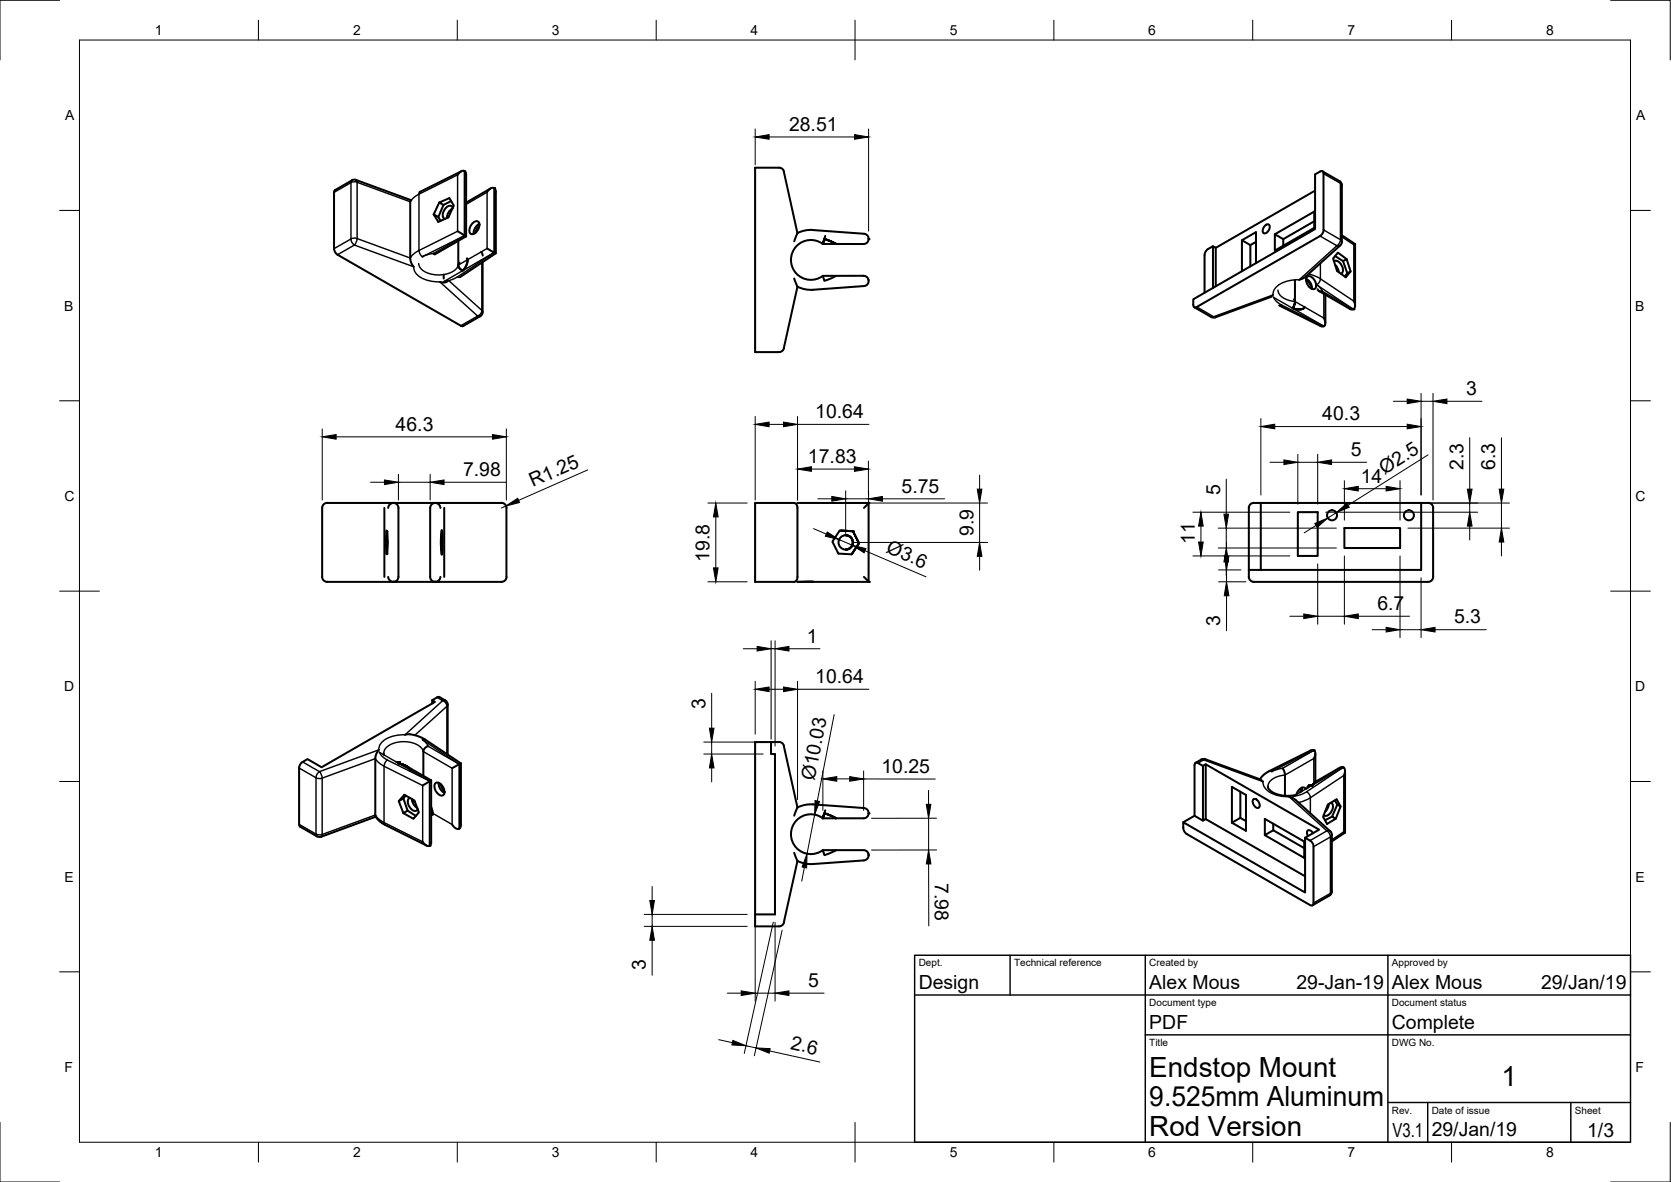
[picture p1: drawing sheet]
<svg xmlns="http://www.w3.org/2000/svg" width="420mm" height="297mm" viewBox="0 0 420 297" stroke-linecap="round" stroke-linejoin="round" font-family="sans-serif">
<!-- layer: Visible -->
<g fill="none" stroke="#000" stroke-width=".51">
<path d="M89.6 45.2l-1.1 .1-4.3 2.5-.2 .3v14.4l.2 .7 .4 .6 31.3 18.1h.6l4.2-2.4M89.6 45.2l13.8 5.1-.3 .2v14.6l.3 1 .6 .9M109.1 53.9l1.1 .6 .6 1M110.4 50.9l-1.3 3M111.5 51.5l-1.1-.6 2.6-1.1 1.1 1.9-1.4 2.9-2.5 1.2-1.1-1.9M111.5 51.5l-1.3 3M113.4 50.5l-1.9 1M113.8 52.4a2.75 2.75 0 0 0-1.4 2.4M113.8 52.3a.85 .85 0 0 0-.7-.6 .85 .85 0 0 0-.8 .4 2.03 2.03 0 0 0-.6 2.8l.3 .1M115.1 58.1l2.1 1.3M116 43l-10.4 5.2-.2 .6M116.8 43a1.61 1.61 0 0 0-1.7 .9"/>
<path d="M116.8 43h.1M116.8 43l.4 .8v15.6M117.2 59.4l-7.8 4.5-.4-.2M118.9 56.1a.95 .95 0 0 1 1.3-.4 .95 .95 0 0 1 .3 1.4 2 2 0 0 1-2.1 1.7 1.85 1.85 0 0 1 .5-2.7zM120.5 56.3a2.67 2.67 0 0 0-1.4 2.5M120.5 56.6l-1 2M122.5 48.3a1.32 1.32 0 0 1 1.9-.9l.3 .8v15.5l-2.2-1.3M123.4 47.4l-6.2 3.5M195.9 42.1h-6v46.4l6.3-.1 .6-.3 .3-.6M195.9 42.1l.9 .4 .3 .6M197.1 43.1l3.4 15.5M200.5 58.6l-.8 2"/>
<path d="M204.4 57.8l12.8 .9a1.29 1.29 0 0 1 1.2 1.4 1.29 1.29 0 0 1-1.3 1.2h-10.2M204.4 57.8l-1.7 .1-2.2 .7M207.5 59.3a.59 .59 0 0 0-.2 .7 .59 .59 0 0 0 .7 .3l2.2 1M318.1 56.7a.65 .65 0 0 1 1.1-.1 1.54 1.54 0 0 1-1.5 2 1.42 1.42 0 0 1 .4-1.9zM320.5 58.9l10-5.7v4.1l-10 5.7v-4.1l2.2 1.2v1.7M330.5 55.6l-7.8 4.5M330.7 47.9l-25 14.4-.7-.4a2.9 2.9 0 0 0-2.1 1.9v9.8M332.5 43.1l4.3 2.4M332.8 43.6v14.2M332.8 43.6l-.1-.3-.4-.3-1.6 .8v13.8l-30.7 17.6 .1 1.8 .5 .3 .3-.2 31-17.8M332.8 57.8l-.3 1-.6 .5M336.8 45.5l.4 .4 .2 .7"/>
<path d="M337.4 59.1l3.3 2.2M337.4 46.6v14.1M111.6 69v1M112.6 70.6l-.8 .4-1.2-.1M115.2 60.5v6.2l.5 .8a.62 .62 0 0 0 .6 .5 .62 .62 0 0 0 .6-.6l.5-1 .2-1.1M117.4 65l.2 .1v.6l-.7 1.7a.75 .75 0 0 1-.8 .5 .75 .75 0 0 1-.7-.6l-.2-.7 .4-.6M121 63.3l.4 .9M121.3 65.9v12.5M121.4 78.4l-.2 .6-.5 .5M124.7 63.7l-9 5.9M199.7 70l.8 2M200.5 72l-3.4 15.5"/>
<path d="M206.9 69.3h10.2a1.29 1.29 0 0 1 1.3 1.3 1.29 1.29 0 0 1-1.2 1.3l-13.4 .9-1.7-.2-1.6-.6M206.9 69.3l.4 1.3 2.9-1.3M206.9 61.3a5 5 0 0 0-6.7 .6 5 5 0 0 0 0 6.8 5 5 0 0 0 6.7 .6M207.3 60.1l-.4 1.2 .4-1.2 2.9 1.2zM207.3 60.1l-.4 1.2M305 61.9v10.5M305.7 62.3v9.7M312.3 60.4v7.8M315.8 66.1v-7.8l-3.5 2.1 2.1 1.2v5.3M315.8 60.8l-1.4 .8M320.1 74.1l-.6 .5-14.2 5.2-.8-.1-4.2-2.5M321.6 76.8l10.5 5.1 .8 .1a1.35 1.35 0 0 0 0-2.1"/>
<path d="M325.6 70.3v5.7l-.6 1.5 2.1 .2a.76 .76 0 0 0 .9-.6l-.2 .4-.6 .2-2.2-.2 .6-1.4v-.6l-.2-.3M328.4 70.1a2.61 2.61 0 0 1 1.5 2.5l-.6-1.3-.9-1.1M328.7 69.5a1.62 1.62 0 0 1 2.1 1.4 1.15 1.15 0 0 1-.6 1.8 2.3 2.3 0 0 1-1.5-3.2zM331.3 72.7l.4 .5h.7M331.6 73.1l7.8 4.5a.86 .86 0 0 0 1.1 0 .86 .86 0 0 0 .2-1l-.3-.9M333.2 74v7.2M335.4 65.6a1.94 1.94 0 0 1 2.3 2 .95 .95 0 0 1-.5 1.2M335.7 64.4l2 1.2 .9-.5 1 3.1M335.7 66.6l.7 1 .2 .8M337.4 60.7l-.4 1-8.8 7.9-1.5 .7M338.6 65.1l-2.2-1.6-1.2 1.5 1 3.1 2.2 1.6 1.2-1.5-.8 .5-1.1-3.1M338.8 68.7l-.7 .8"/>
<path d="M340.7 61.3l-.3 .2M340.7 61.3v15.5M81 127.6v17.4a1.26 1.26 0 0 0 1.3 1.2h16.6M82.3 126.4h43.8M82.3 126.4a1.26 1.26 0 0 0-1.3 1.2M96.6 127.6v17.4M97 136.1l.2-2.8 .2 .2 .1 3-.1 2.8-.3-.2M97 136.1l.1 3h.3M97 136.1h.5M98.8 126.4a1.35 1.35 0 0 0-1.2 1.2M98.9 126.4h.3a1.3 1.3 0 0 1 1 1.2v17.4a1.26 1.26 0 0 1-1.3 1.2M109.4 126.4a1.26 1.26 0 0 0-1.2 1.2v17.4a1.29 1.29 0 0 0 1.3 1.2 1.29 1.29 0 0 0 1.2-1.2"/>
<path d="M109.5 126.4a1.35 1.35 0 0 1 1.2 1.2M111.1 133.2l.2 1.9-.2 4.3-.3-2.6zM111.7 127.6v17.4M126.1 126.4a1.26 1.26 0 0 1 1.3 1.2M127.3 127.6l.1 17.4a1.26 1.26 0 0 1-1.3 1.2h-27.2M189.9 126.4h9.8l.6 .4 .2 .7v17.7l-.2 .6-.4 .4h-10zM200.5 126.4h17.9M211.1 133.3l-1.8 2.8 1.5 3 3.3 .2 1.9-2.8-1.9 2.8M212.6 134.5a1.81 1.81 0 0 1 1.8 1.8 1.81 1.81 0 0 1-1.8 1.8M212.6 134.5a1.81 1.81 0 0 1 1.9 1.8 1.81 1.81 0 0 1-1.9 1.8 1.81 1.81 0 0 0 1.8-1.8 1.81 1.81 0 0 0-1.8-1.8zM214.5 133.5l1.5 3zM214.5 133.5l-3.4-.2 3.4 .2"/>
<path d="M218.4 126.4h.1M218.4 126.4l-1.2 1.2M218.4 126.4v19.8M314 127.6v15.6M315.3 126.4h43.8M315.3 126.4a1.26 1.26 0 0 0-1.3 1.2M317 126.4v16.8M326.3 128.7h5v11h-5zM338 132.7h14v5h-14zM357.3 126.4v16.8h-43.3v1.8a1.26 1.26 0 0 0 1.3 1.2h43.8a1.26 1.26 0 0 0 1.3-1.2M359.1 126.4a1.26 1.26 0 0 1 1.3 1.2M360.3 127.6v17.4"/>
<path d="M97.6 145a1.34 1.34 0 0 0 1.3 1.2M204.4 146.1l-3.9 .1h17.9M217.2 145l1.2 1.2M218.4 146.2h.1M108.7 176v.8M75.2 193v14.2M95.2 188.5l-.5 .8-.3 1.1v14.7l.7 1 1.4 1 10.7 5.4M96.5 189.3l.1 .4M99.6 191.4l.9 .2M100.3 191.7l-.1 .1 2.2 .8-2.2-.8 .4-.2-.4 .2 2.3 .9 .5 .4 .1 .4-.5-.7-2.4-1 .4-.2zM100.6 191.6l-.4 .2 1.9 .7 6.3 3.6M101.8 184.7l1.8-.1 1.4 .4 1.5 .6 9.4 6.2"/>
<path d="M102 199.9l-.6 .7M107.6 187.5l-.8 .5-.4 .8v6.2M108 196.3l-1.7 1.1M108 196.3h.1M108.4 196.1l-.3 .2M108.4 196.1v15.6l-.3 .8M109.5 196.8a1.63 1.63 0 0 1 2.1 1.3 1.16 1.16 0 0 1-.6 1.8 2.3 2.3 0 0 1-1.5-3.1zM110.3 196.7a2.67 2.67 0 0 0 1.5 2.5M110.7 197l1.1 1.9M112.6 189.6l-.1-12.8-.5-.8-1.6-.9-1.7 .9 .7 .4-28.5 16.4-3.6-2a2.9 2.9 0 0 0-2 1.8l-.1 .4M115.9 191.8l-2.2 1.3M115.9 191.8v15.5a.87 .87 0 0 1-.6 1 .87 .87 0 0 1-1-.4l-.6-.7"/>
<path d="M193.9 186.5v3h1v40.3h-5M195.9 186.5h-6v46.3h6.3l.6-.4 .3-.6M195.9 186.5l.9 .4 .3 .6M197.1 187.5l3.4 15.4M300.6 191.7l1.7-.9h.8l13.8 5.1 .6 .5M301.2 191.8l1.3 .7 .7-.4 28.5 16.4-3.6 2 1.3 .8M301.3 191.8l-.7-.1-.2 .6v12.7M303.2 192.1v13.7l-.7 .4v-13.7M309.8 197.7l3.5 2.1v9l-3.5-2.1zM311.9 199v6.5l-2.1 1.2M318.8 197.6l.5 1 1.7 .9 2.2 .5 2.5-.2M322.5 193.1l.6 1.5v5.4"/>
<path d="M327.2 198.9l.1-.9-.4 1.1M328.3 198.3a.98 .98 0 0 0-.9-.4 .98 .98 0 0 0-.8 .6l-.6 1.2M328.8 197.9l-.1 .2M329.1 197.4h.8l1-1-1 1h-.8l.6-.1a.49 .49 0 0 0 .7-.4l.5-.5-1 1h-.7l-.4 .5M330.3 190.6a1.38 1.38 0 0 0 0-2.1l-.8 .1-10.6 5.3-1.4 1-.7 .9M330.7 189.4v7.1M331.1 196.5h-.3l-.9 .9h-.8l-.3 .5M337.9 194.9a1.43 1.43 0 0 0-.2-2.1l-.8 .1-6 3.5M338.2 193.7v15.5M75.2 207.2l.3 .5M75.5 207.7l4.2 2.5M94.5 205.2l-13.7 5.1-1.1-.1"/>
<path d="M100.3 201.3l1.1 3M102.5 203.7l-1.1-3.1-1.1 .7 1.4-1.6 2.5 1.5 1.1 3-1.4 1.6-2.5-1.5M102.5 203.7l2.1 1.3M102.5 203.7l-1.1 .6M103.1 200.5a1.59 1.59 0 0 0 .1 2.6 1.03 1.03 0 0 0 .8 .7 1.03 1.03 0 0 0 1-.5M103.6 200.8a2.79 2.79 0 0 0 1.3 2.3M103.6 201.3l.8 .2M106.3 211.5a1.5 1.5 0 0 0 1.7 1M108 212.5h.1M108.4 202.8l.4 1.5-.1 .4-.3-.1M199.7 214.3l.8 2.1M200.5 202.9l-.8 2.1"/>
<path d="M200.5 216.4l-3.4 15.4M200.5 202.9l1.6-.6 1.7-.2 13.4 1a1.27 1.27 0 0 1 1.2 1.3M206.9 213.6h10.2a1.29 1.29 0 0 1 1.3 1.3 1.29 1.29 0 0 1-1.2 1.3l-13.4 1-1.7-.3-1.6-.5M206.9 213.6l.4 1.3 2.9-1.3M206.9 205.6a5 5 0 0 0-6.7 .7 5 5 0 0 0 0 6.7 5 5 0 0 0 6.7 .6M207.3 204.4l-.4 1.2 .2-.7a.39 .39 0 0 1 .3-.5 .39 .39 0 0 1 .5 .2l2.3 1-2.9-1.2-.4 1.2M207.5 203.6l-.2 .8 2.9 1.2M218.4 204.4a1.27 1.27 0 0 1-1.3 1.2h-10.2M218.4 204.4h.1M302.5 206.2l-2.1-1.2-2.9 1.6M303.2 205.8l24.9 14.4M311.9 205.5l1.4 .8"/>
<path d="M315.2 200.8a1.45 1.45 0 0 1 1.3 2.2 1.45 1.45 0 0 1-1.3-2.2zM318 209.9v-4.1l9.9 5.7v4.1l-9.9-5.7 2.1-1.3 7.8 4.5M320.1 207v1.6M324.1 200.2l1.6 .7 8.8 8 .4 .9M328.1 210.5v13.8l-30.6-17.7a2.97 2.97 0 0 0 .6 2.8l31.7 18.2 .4-.3 .1-.4v-14.1l-.4-1.1-.5-.5M330.1 209.4a.91 .91 0 0 0-1.4-.5l.2 1.2M334.1 202l-.2 .9-.7 1.1M334.6 201.7a1.45 1.45 0 0 1 .1 2.4l-.2 .3a1.22 1.22 0 0 1-1.6 .4M334.9 209.8v14.2M334.9 205.2l-1.7 .9M335.6 201.1l.7 1.1 .8 .5-1.2 3M336.3 202.2l-1.4 3 1 .5-2.2 1.4-1-1.8 1.2-3.1 2.2-1.3 1 1.8"/>
<path d="M337.9 209l.3 .2M338.2 209.2l-3.3 2.2M334.2 225.1l-4.2 2.4M334.9 224l-.2 .6-.4 .5"/>
<circle cx="212.7" cy="136.3" r="1.81"/>
<circle cx="334.9" cy="129.5" r="1.26"/>
<circle cx="354.3" cy="129.5" r="1.26"/>
</g>
<g fill="#000">
<circle cx="105.6" cy="48.2" r=".25"/>
<circle cx="116.8" cy="59.2" r=".25"/>
<circle cx="124.2" cy="47.3" r=".25"/>
<circle cx="218.4" cy="60.1" r=".25"/>
<circle cx="340.3" cy="77.7" r=".25"/>
<circle cx="98.9" cy="126.4" r=".25"/>
<circle cx="109.4" cy="126.4" r=".25"/>
<circle cx="110.4" cy="126.4" r=".25"/>
<circle cx="214.5" cy="133.5" r=".25"/>
<circle cx="218.4" cy="126.4" r=".25"/>
<circle cx="98.9" cy="146.2" r=".25"/>
<circle cx="109.4" cy="146.2" r=".25"/>
<circle cx="204.3" cy="146.2" r=".25"/>
<circle cx="218.4" cy="146.2" r=".25"/>
<circle cx="115.5" cy="192" r=".25"/>
<circle cx="330.4" cy="188.6" r=".25"/>
<circle cx="108.1" cy="212.5" r=".25"/>
<circle cx="218.4" cy="204.4" r=".25"/>
</g>
<!-- layer: Visible Narrow -->
<g fill="none" stroke="#000" stroke-width=".36">
<path d="M88.2 45.9l-4.2 2.5M88.2 45.9v14.2M88.5 45.3l-.3 .6M89.6 45.2l.2 .6M89.8 60l13.3 4.8M89.8 59.9l-.1 .8-.6 .9-.7-.9-.2-.7M89.8 59.9l-.8-.1-.8 .2M89.8 45.8l-.8-.1-.8 .2M103.1 50.7l-13.3-4.9v14.2M105.3 48.8l9.8-4.9v14.2l-9.8 4.9zM105.4 48.8l-1.4 .9-.8 1M112.8 54.6l-.4 .1"/>
<path d="M116.8 43v16.2l-7.8 4.5M116.8 59.2l-10.6 5.3M117.2 51.4l5.3-3.1v14.1l-7.3 4.2a5.1 5.1 0 0 1-5.3 2.5 5.1 5.1 0 0 1-4.5-2.3l-.1-.6M124.2 47.3v16.2M124.3 47.3v16.2M331.9 59.3l4.2 2.5-9.4 8.5M332.8 43.6l4.2 2.5M332.8 57.8l4.2 2.4M336.8 45.5l.3 .6M337 46.1v14.1M337 46l.4 .6M337.4 59.5l3 2v14.2l-8.4-5.6"/>
<path d="M84.9 64l4.2-2.4 14.9 5.4M88.2 60.1l-4.2 2.4M104 67a3.7 3.7 0 0 0 3 3.3l1.4 .4 2.2 .2 9.5 8.5-4.2 2.5M106.2 64.5l-.5-.5-.3-1.1-1.4 .9-.8 1M109 63.7l-2.8 .8M115.7 69.6h-.7l-1.5 .7-1.9 .4M120.1 79.4l.6 .1M121.2 66v12l-8.3-7.5M121.4 78.4l-.2-.4-.5 1-.6 .4M124 63.3l.2 .2M124.2 63.5l-9.2 6.1M124.2 63.5l-12.6 7.3"/>
<path d="M304.5 79.7h1.1M321.3 72.9a3.1 3.1 0 0 0 2.6 2.5l1.7 .4 7.3 4.1v-6.1M322.2 76.7l10.6 5.3M322.2 76.7l-.5 .1M322.2 76.6l-1.2-.8-.8-1.1 12.6 7.3M326.7 70.3a7.4 7.4 0 0 0-6.2 2.3l-.4 1.5-14.9 5.5-4.3-2.5M329 68.9l1.7 .5 1.3 .7M331.1 71.5l1 1 .4 .7 7.8 4.5M332 66.2v3.9M332 70.1l-.4 1-.6 .5 9.3 6.1M337 60.2l.4 .5M337.1 60.2l-.2 .7-.7 .8h.8"/>
<path d="M340.3 77.7h.1M332.8 82h.1M333.1 81.8l-.2 .1M109.9 175.3l1.4 .8-9.5 8.6M112 176l-.7 .1 .9 .7 .2 .7 .2-.4M75.2 193l4.3 2.5M79.4 195.5l.2-.8 .7-.8 .6 .9 .1 .8M79.4 195.5l.8 .2 .8-.1M79.5 195.5v14.1M81 195.5v14.2M95.4 189l12.7 7.3-.1 16.2M95.4 189l.7 1.1 1.3 .9-.5 .5-.3 1"/>
<path d="M96.6 192.6v14.1M96.6 192.6l9.7 4.8v14.1l-9.7-4.8M96.6 192.5l-1.3-.8-.9-1.1-13.4 4.9M97.4 191l10.6 5.3 .3-.1M101.8 184.6a7.4 7.4 0 0 0-6.1 2.4l-.4 1.4-15 5.5-4.2-2.4M104.3 184.8l8.1-7.3v12M106.2 185.9l9.2 6.1M106.2 185.9l1 .9 .4 .7 7.8 4.5M106.4 188.9l7.3 4.2v14.1l-5.3-3M106.5 188.9a5.1 5.1 0 0 0-5.3-2.5 5.1 5.1 0 0 0-4.6 2.3l-.1 .6M106.9 185.9h-.7M108 196.3v16.2"/>
<path d="M115.4 192l.1 16.2M115.5 192v16.2M301.2 191.8l1.4-.8 15 5.4a3.7 3.7 0 0 0 3 3.3l1.3 .4 2.2 .1 9.5 8.6-4.2 2.5M303.1 190.8l-1.1 .1M322.5 193.1l-1.9 .4a1.37 1.37 0 0 1-1.5 .3M323.1 194.8l7.2-4.2v6.5M323.1 194.8a4.8 4.8 0 0 0-4.2 2.3l-.1 .5M328.5 199l-1.5 .7-1.9 .4M330.3 188.6h.1M330.3 188.6l-10.6 5.3M330.3 188.6l-7.8 4.5M337.5 192.7l.2 .1"/>
<path d="M337.7 192.9l-9.2 6.1 .6 .5 .4 1-1.4 .7-1.6 .5M337.7 192.9l-12.6 7.2M337.8 192.8l-.1 .1M75.2 207.2l4.3 2.4M79.4 209.6l.3 .6M79.4 209.6l.8 .2 .8-.1M81 209.7l-.2 .6M96.6 206.7l-1.3-.9-.9-1-13.4 4.9M96.6 206.7l.2 .6M103.6 200.8h.1M329.5 204.4v-3.9l8.4-5.6v14.1l-3 2M334.5 208.9l-.9-.1 .8 .8 .1 .7"/>
<path d="M334.5 210.3v14.2l-4.2 2.4M334.5 210.3l-4.2 2.5M334.9 209.8l-.4 .5M334.9 224l-.6 1.1"/>
</g>
<g fill="#000">
<circle cx="106.2" cy="64.5" r=".18"/>
<circle cx="106.2" cy="185.9" r=".18"/>
<circle cx="319.7" cy="193.9" r=".18"/>
</g>
<!-- layer: Border -->
<g fill="none" stroke="#000" stroke-width=".25">
<path d="M15 .1h-15v15M20 10.1h390v276.9h-390zM65 5.1v5M115 5.1v5M165 5.1v5M215 5.1v10M265 5.1v5M315 5.1v5M365 5.1v5M405 .1h15v15M15 52.9h5M410 52.9h5"/>
<path d="M15 100.7h5M410 100.7h5M15 148.6h10M405 148.6h10M15 196.4h5M410 196.4h5M15 244.2h5M410 244.2h5M0 282.1v14.9h15M65 287v5M115 287v5M165 287v5"/>
<path d="M215 282.1v9.9M265 287v5M315 287v5M365 287v5M420 282.1v14.9h-15"/>
</g>
<!-- layer: TitleBlock -->
<path d="M230 240.1h180v46.9h-180zM230 250h180M254 240.1v9.9M288 240.1v46.9M349 240.1v46.9M288 260.1h122M349 277.1h61M359 277.1v9.9M395 277.1v9.9" fill="none" stroke="#000" stroke-width=".36"/>
<!-- layer: Dimensions -->
<g fill="none" stroke="#000" stroke-width=".25">
<path d="M189.9 32.4v9M193.4 34.4h21.5M218.4 32.4v25.7M357.3 98.9v25.5M360.3 98.9v26.8M81 107.8v17.9M84.5 109.8h39.3M100.2 119.2v6.5M108.2 119.2v6.5M127.3 107.8v17.9M147.8 118.1l-17.4 7.6M189.9 104.7v21"/>
<path d="M193.4 106.6h3.6M200.5 104.7v21M200.5 106.6h18M204 117.9h10.8M218.4 115.9v28.3M246.3 119.4v3.5M317 105.2v19.2M319.3 116.2h3.5M320.5 107.2h33.3M326.3 114.2v12.5M326.3 116.2h5M331.3 114.2v12.5"/>
<path d="M334.8 116.2h8.8M350.3 100.8h3.5M357.3 100.8h3M359.1 114.3l-20.2 12.7M363.8 100.8h8.8M369.5 110v12.9M377.5 110v12.9M93.2 121.2h3.5M100.2 121.2h8M111.7 121.2h15.5M127.2 127.2l-1.1 .5M178 126.4h9.9"/>
<path d="M180 129.9v12.8M204.6 132.8l3.2 1.4M205.6 125.4h3.5M206.3 126.4h42M211 135.6l3.3 1.4M212.6 123.3v11M212.6 125.4h5.8M214.6 136.3h33.7M217.5 138.4l15.3 6.6M221.9 125.4h15.6M246.3 126.4v9.9M246.3 139.8v3.5"/>
<path d="M300 128.7h24.3M300 139.7h24.3M302 132.2v4M306.3 137.7h29.7M306.3 132.7h29.7M308.3 120.4v8.8M308.3 132.7v5M308.4 136.2v3.5M330.9 132l-3 1.9M333.3 128.7h38.3M336 128.8l-2.1 1.4M338 120.8v9.9"/>
<path d="M338 139.7v17.2M341.5 122.8h7M352 120.8v9.9M352 139.7v20.5M354 132.7h25.5M359.3 126.4h20.2M369.5 126.4v2.3M369.5 132.2v3.5M377.5 126.4v6.3M377.5 136.2v3.5M178 146.2h9.9M306.4 146.2h6.9"/>
<path d="M306.4 143.2h5.6M308.3 141.2v3.5M308.4 143.2v3M308.4 149.7v8.8M324.3 154.9h3.5M331.3 141.7v15.2M331.3 154.9h6.7M341.5 154.9h12.9M345 158.2h3.5M352 158.2h5.3M357.3 145.2v15M360.8 158.2h12.9"/>
<path d="M178.9 174.2v8.8M186.9 163h3.5M189.9 171.2v13.3M193.4 173.2h3.6M193.9 161v24.7M193.9 163h1M194.9 161v26.5M198.4 163h7.8M200.5 171.2v29.7M200.5 173.2h18M209.7 179.6l-4.2 21.7M177 189.5h14.9"/>
<path d="M177 186.5h14.9M178.9 186.5v3M178.9 193v3.5M206.9 193.7v9.9M210.4 195.7h3.3M217.1 193.7v10M217.1 195.8h18.1M233.5 198.6v3.5M202.2 218l-.6 3.4M204.8 204.7l-1.9 9.9M233.5 205.6v8M233.5 217.1v15.6"/>
<path d="M235.5 205.6h-16.4M235.5 213.6h-16.4M162 229.8h25.9M162 232.8h25.9M164 222.8v3.5M164 229.8v3M164 236.3v8.8M189.9 231.8v19.8M194.4 231.7l-7.3 33M194.9 231.8v19.8M196.7 233.8l-7 31.5M182.9 249.6h3.5"/>
<path d="M189.9 249.6h5M198.4 249.6h8.8M180.7 261.3l3.4 .7M187.6 262.8l2.5 .5M193.5 264.1l12.6 2.8"/>
</g>
<g fill="#000" stroke="#000" stroke-width=".25">
<path d="M189.9 34.4l3.5-.6v1.2zM214.9 33.8l3.5 .6-3.5 .6zM81 109.8l3.5-.6v1.2zM123.8 109.2l3.5 .6-3.5 .6zM189.9 106.6l3.5-.5v1.1zM197 106.1l3.5 .5-3.5 .6zM200.5 117.9l3.5-.6v1.2zM214.8 117.3l3.6 .6-3.6 .6zM317 107.2l3.5-.6v1.2zM322.8 115.6l3.5 .6-3.5 .5zM331.3 116.2l3.5-.6v1.1zM353.8 106.6l3.5 .6-3.5 .6z"/>
<path d="M353.8 100.3l3.5 .5-3.5 .6zM360.3 100.8l3.5-.5v1.1zM96.7 120.6l3.5 .6-3.5 .6zM108.2 121.2l3.5-.6v1.2zM127.2 127.2l3-2 .4 1.1zM180 126.4l.6 3.5h-1.2zM208 133.7l3 1.9-3.5-.8zM209.1 124.8l3.5 .6-3.5 .5zM214.3 137l3.4 .9-.4 1zM218.4 125.4l3.5-.6v1.1zM245.7 122.9h1.2l-.6 3.5zM246.3 136.3l.6 3.5h-1.2z"/>
<path d="M302 128.7l.5 3.5h-1.1zM301.4 136.2h1.1l-.5 3.5zM307.7 129.2h1.2l-.6 3.5zM307.8 139.7h1.2l-.6 3.5zM330.6 131.6l3.3-1.4-2.7 2.3zM336 128.8l2.6-2.3 .7 1zM338 122.8l3.5-.6v1.2zM348.5 122.2l3.5 .6-3.5 .6zM369.5 128.7l.6 3.5h-1.1zM369 122.9h1.1l-.6 3.5zM377.5 132.7l.6 3.5h-1.1zM377 122.9h1.1l-.6 3.5z"/>
<path d="M179.4 142.7h1.2l-.6 3.5zM308.3 137.7l.6 3.5h-1.2zM308.4 146.2l.6 3.5h-1.2zM327.8 154.3l3.5 .6-3.5 .6zM338 154.9l3.5-.6v1.2zM348.5 157.7l3.5 .5-3.5 .6zM357.3 158.2l3.5-.5v1.1zM190.4 162.4l3.5 .6-3.5 .6zM189.9 173.2l3.5-.6v1.2zM197 172.6l3.5 .6-3.5 .6zM194.9 163l3.5-.6v1.2zM178.9 189.5l.6 3.5h-1.1z"/>
<path d="M178.4 183h1.1l-.6 3.5zM206.9 195.7l3.5-.5v1.1zM213.7 195.2l3.4 .6-3.4 .5zM202.9 214.6l-.1 3.5-1.1-.2zM204.9 201.2l1.2 .2-1.3 3.3zM232.9 202.1h1.2l-.6 3.5zM233.5 213.6l.6 3.5h-1.2zM163.4 226.3h1.1l-.5 3.5zM164 232.8l.5 3.5h-1.1zM186.4 249l3.5 .6-3.5 .6zM194.9 249.6l3.5-.6v1.2zM184.3 261.5l3.3 1.3-3.6-.2z"/>
<path d="M190.1 263.3l3.6 .2-.3 1.2z"/>
</g>
<g font-size="7">
<text x="289" y="270.6">Endstop Mount</text>
<text x="377.5" y="273">1</text>
<text x="289" y="278.1">9.525mm Aluminum</text>
<text x="289" y="285.5">Rod Version</text>
</g>
<g font-size="4.9">
<text x="198.4" y="32.9">28.51</text>
<text x="368.6" y="99.3">3</text>
<text x="205" y="105.1">10.64</text>
<text x="332.5" y="105.6">40.3</text>
<text x="99.5" y="108.2">46.3</text>
<text x="116.4" y="119.6">7.98</text>
<text x="203.2" y="116.3">17.83</text>
<text x="339.6" y="114.6">5</text>
<text x="348.1" y="119.3" transform="rotate(-32 348.1 119.3)">Ø2.5</text>
<text x="368" y="118.1" transform="rotate(-90 368 118.1)">2.3</text>
<text x="376" y="118.1" transform="rotate(-90 376 118.1)">6.3</text>
<text x="134" y="122.5" transform="rotate(-24 134 122.5)">R1.25</text>
<text x="226.7" y="123.8">5.75</text>
<text x="306.8" y="124.4" transform="rotate(-90 306.8 124.4)">5</text>
<text x="342.2" y="121.3">14</text>
<text x="244.8" y="134.8" transform="rotate(-90 244.8 134.8)">9.9</text>
<text x="300.5" y="136.7" transform="rotate(-90 300.5 136.7)">11</text>
<text x="178.4" y="141.2" transform="rotate(-90 178.4 141.2)">19.8</text>
<text x="222.6" y="138.8" transform="rotate(23 222.6 138.8)">Ø3.6</text>
<text x="346.3" y="153.3">6.7</text>
<text x="202.8" y="161.5">1</text>
<text x="306.8" y="157.2" transform="rotate(-90 306.8 157.2)">3</text>
<text x="365.6" y="156.7">5.3</text>
<text x="205" y="171.7">10.64</text>
<text x="177.4" y="178.2" transform="rotate(-90 177.4 178.2)">3</text>
<text x="204.8" y="196.3" transform="rotate(-79 204.8 196.3)">Ø10.03</text>
<text x="221.6" y="194.2">10.25</text>
<text x="235.1" y="221.9" transform="rotate(90 235.1 221.9)">7.98</text>
<text x="162.4" y="243.8" transform="rotate(-90 162.4 243.8)">3</text>
<text x="203.2" y="248">5</text>
<text x="231" y="248.5">Design</text>
<text x="289" y="248.5">Alex Mous</text>
<text x="326" y="248.5">29-Jan-19</text>
<text x="350" y="248.5">Alex Mous</text>
<text x="387.5" y="248.5">29/Jan/19</text>
<text x="198.6" y="263.6" transform="rotate(12 198.6 263.6)">2.6</text>
<text x="289" y="258.6">PDF</text>
<text x="350" y="258.6">Complete</text>
<text x="350.1" y="285.7">V3.1</text>
<text x="360" y="285.5">29/Jan/19</text>
<text x="399.1" y="285.7">1/3</text>
</g>
<g font-size="3.5">
<text x="39" y="8.8">1</text>
<text x="88.8" y="8.8">2</text>
<text x="138.8" y="8.8">3</text>
<text x="188.7" y="8.8">4</text>
<text x="238.8" y="8.8">5</text>
<text x="288.7" y="8.8">6</text>
<text x="338.8" y="8.8">7</text>
<text x="388.8" y="8.8">8</text>
<text x="16.4" y="30.2">A</text>
<text x="411.4" y="30.2">A</text>
<text x="16.2" y="78">B</text>
<text x="411.2" y="78">B</text>
<text x="16.2" y="125.9">C</text>
<text x="411.2" y="125.9">C</text>
<text x="16.2" y="173.7">D</text>
<text x="411.2" y="173.7">D</text>
<text x="16.2" y="221.6">E</text>
<text x="411.2" y="221.6">E</text>
<text x="16.2" y="269.4">F</text>
<text x="411.2" y="269.4">F</text>
<text x="39" y="290.8">1</text>
<text x="88.8" y="290.8">2</text>
<text x="138.8" y="290.8">3</text>
<text x="188.7" y="290.8">4</text>
<text x="238.8" y="290.8">5</text>
<text x="288.7" y="290.8">6</text>
<text x="338.8" y="290.8">7</text>
<text x="388.8" y="290.8">8</text>
</g>
<g font-size="2.5">
<text x="231" y="242.9">Dept.</text>
<text x="255" y="242.9">Technical reference</text>
<text x="289" y="242.9">Created by</text>
<text x="350" y="242.9">Approved by</text>
<text x="289" y="252.8">Document type</text>
<text x="350" y="252.8">Document status</text>
<text x="289" y="262.9">Title</text>
<text x="350" y="262.9">DWG No.</text>
<text x="350" y="279.9">Rev.</text>
<text x="360" y="279.9">Date of issue</text>
<text x="396" y="279.9">Sheet</text>
</g>
</svg>
